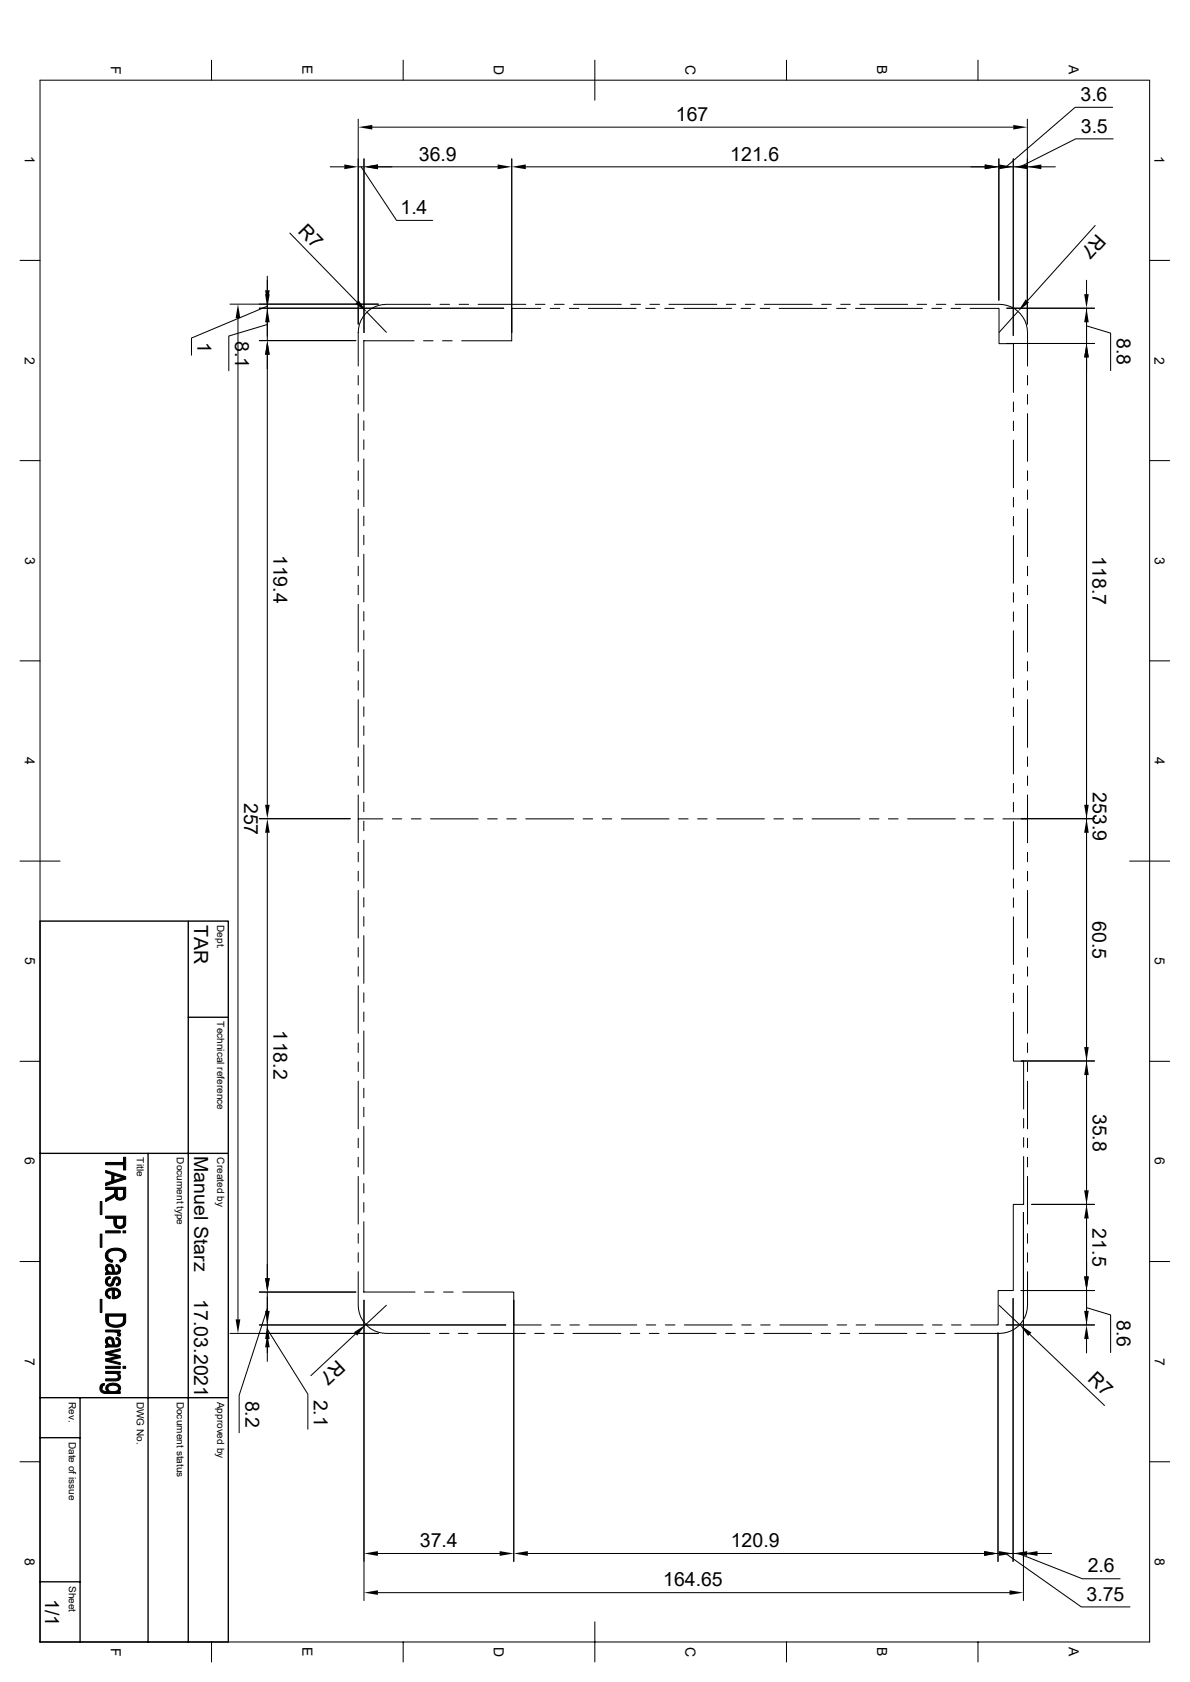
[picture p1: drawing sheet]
<svg xmlns="http://www.w3.org/2000/svg" width="297mm" height="420mm" viewBox="0 0 297 420" stroke-linecap="round" stroke-linejoin="round" font-family="sans-serif">
<g fill="none" stroke="#000" stroke-width=".25">
<path d="M52.8 15v5M100.6 15v5M148.5 15v10M196.3 15v5M244.1 15v5M10 20h276.9v390h-276.9zM89.4 29.8v51.1M90.8 39.7v43.4M92.9 31.7h160M127.7 39.7v43.4M249.3 39.7v35.3M252.9 39.7v44.1"/>
<path d="M256.4 29.8v51.1M277.7 26.8h-9.3l-17.3 14.9M277.8 34.7h-9.3l-13.9 7M72.3 58.2l16.8 17.2M82.4 41.7h3.5M89.4 41.7h1.4zM90.1 41.7l8.9 13.3h9M124.2 41.7h-29.9M131.2 41.7h114.6M245.9 41.7h3.5M249.3 41.7h3.6zM252.9 41.7h3.5z"/>
<path d="M263.4 41.7h-7M273.3 56.3l-16.9 18.8M5 65h5M57.4 75.9h37M59.4 79.5v249.9M64.7 77h61M66.7 69v4.4M66.7 75.9v1.1zM66.7 77v8zM66.7 76.5l-18.9 7.9v4.3M91.6 77.9l4.8 5.1M107.4 76h-11a7 7 0 0 0-7 7v8.4"/>
<path d="M109.8 76h2.4M114.6 76h2.4M119.3 76h11.9M133.6 76h2.4M135 77h-7.3v8.1h-12.5M137.3 77h2.4M138.4 76h2.4M142.1 77h2.4M143.2 76h11.9M146.9 77h11.8M157.4 76h2.5M161.2 77h2.3"/>
<path d="M162.2 76h2.4M165.9 77h2.4M167 76h11.9M170.7 77h11.9M181.3 76h2.3M185 77h2.3M186 76h2.4M189.7 77h2.4M190.8 76h11.9M194.5 77h11.9M205.1 76h2.4M208.8 77h2.4"/>
<path d="M209.8 76h2.4M213.5 77h2.4M214.6 76h11.9M218.3 77h11.9M228.9 76h2.4M232.6 77h2.4M233.7 76h2.4M237.4 77h2.3M238.4 76h11a7 7 0 0 1 7.1 7v8.4M242.1 77h7.2v8.8h3.6v12.2M251.3 77h21.9M254.1 77.8l-4.7 5.2"/>
<path d="M271.2 77v8.8zM271.2 70v3.4M286.9 65h5M64.7 85h24.1M66.7 80.5v3.4M66.7 81l-9.6 2.9v8.7M66.7 88.6v112.4M89.4 93.8v2.3M89.4 98.5v2.4M103.3 85.1h-12.5v17.6M105.7 85.1h2.4M110.4 85.1h2.5"/>
<path d="M251.3 85.8h21.9M256.5 93.8v2.3M256.5 98.5v2.4M271.2 81.4l6 1.8v9.3M271.2 80.5v246.8M5 115h5M89.4 103.3v11.9M89.4 117.6v2.4M90.8 105.1v2.3M90.8 109.8v2.4M90.8 114.6v11.9M252.9 100.4v2.4"/>
<path d="M252.9 105.2v2.3M252.9 109.9v11.9M256.5 103.3v11.9M256.5 117.6v2.4M286.9 115h5M89.4 122.3v2.4M89.4 127.1v11.9M90.8 128.9v2.4M90.8 133.6v2.4M90.8 138.4v11.9M252.9 124.2v2.4M252.9 128.9v2.4"/>
<path d="M252.9 133.7v11.9M256.5 122.3v2.4M256.5 127.1v11.9M89.4 141.4v2.4M89.4 146.1v2.4M89.4 150.9v11.9M90.8 152.7v2.4M90.8 157.4v2.4M252.9 148v2.4M252.9 152.8v2.4M252.9 157.5v11.9M256.5 141.4v2.4"/>
<path d="M256.5 146.1v2.4M256.5 150.9v11.9M5 165h5M89.4 165.2v2.4M89.4 170v2.3M89.4 174.7v11.9M90.8 162.2v11.9M90.8 176.5v2.4M252.9 171.8v2.4M252.9 176.6v2.3M256.5 165.2v2.4M256.5 170v2.3"/>
<path d="M256.5 174.7v11.9M286.9 165h5M89.4 189v2.4M89.4 193.8v2.3M89.4 198.5v11.9M90.8 181.3v2.3M90.8 186v11.9M252.9 181.3v12M252.9 195.6v2.4M256.5 189v2.4M256.5 193.8v2.3M256.5 198.5v11.9"/>
<path d="M5 215h10M64.7 204.4h22.7M66.7 207.9v111.3M89.4 212.8v2.4M89.4 217.6v2.4M89.4 204.5h6.1M90.8 200.3v2.4M90.8 205.1v2.3M90.8 209.8v11.9M97.9 204.5h2.4M102.7 204.5h2.4M107.4 204.5h11.9"/>
<path d="M121.7 204.5h2.4M126.5 204.5h2.4M131.2 204.5h12M145.5 204.5h2.4M150.3 204.5h2.4M155.1 204.5h11.9M169.4 204.5h2.3M174.1 204.5h2.4M178.9 204.5h11.9M193.2 204.5h2.3M198 204.5h2.3M202.7 204.5h11.9"/>
<path d="M217 204.5h2.4M221.7 204.5h2.5M226.5 204.5h11.9M240.8 204.5h2.4M245.6 204.5h2.3M250.3 204.5h6.2M252.9 200.4v2.3M252.9 205.1v11.9M252.9 219.4v2.4M254.9 204.4h18.3M256.5 212.8v2.4M256.5 217.6v2.4"/>
<path d="M281.9 215h10M89.4 222.3v11.9M89.4 236.6v2.4M90.8 224.1v2.4M90.8 228.9v2.4M90.8 233.6v11.9M252.9 224.2v2.4M252.9 228.9v11.9M256.5 222.3v11.9M256.5 236.6v2.4M89.4 241.4v2.4M89.4 246.1v11.9"/>
<path d="M90.8 247.9v2.4M90.8 252.7v2.4M90.8 257.4v11.9M252.9 252.7v12.3h2.6v11.9M252.9 243.2v2.4M252.9 248v2.4M256.5 241.4v2.4M256.5 246.1v11.9M5 265h5M89.4 260.4v2.4M89.4 265.2v2.3M89.4 270v11.9"/>
<path d="M90.8 271.7v2.4M90.8 276.5v2.3M254.9 264.9h18.3M255.5 279.3v2.3M256.5 260.4v2.4M256.5 265.2v2.3M256.5 270v11.9M286.9 265h5M89.4 284.2v2.4M89.4 289v2.4M89.4 293.8v11.8M90.8 281.3v11.9"/>
<path d="M90.8 295.5v2.4M255.5 288.8v11.9h-2.6v21.5h-3.8v8.6h-6.8M255.5 284.1v2.3M256.5 284.2v2.4M256.5 289v2.4M256.5 293.8v11.8M5 315h5M89.4 317.5v8.4a7 7 0 0 0 7 7.1h10.9M89.4 308v2.4M89.4 312.8v2.4M90.8 305.1v17.5h12.8M90.8 300.3v2.4"/>
<path d="M255.4 302.7v97M256.5 317.5v8.4a7.1 7.1 0 0 1-7.4 7.1h-10.8M256.5 308v2.4M256.5 312.8v2.4M257.5 300.7h15.7M286.9 315h5M57.4 333h37M64.7 322.6h24.1M64.7 330.8h61.5M66.7 323.9v3.4M66.7 334.3v5.6M66.7 322.6v8.2z"/>
<path d="M66.7 330.8v2.2zM66.7 326.7l-7 21.7v9.4M66.7 331.9l10.1 16.2v8.8M88.7 333.1l-11.1 10.4M90.8 324.7v75M96.4 325.9l-5.1 4.8M106 322.6h2.3M109.7 333h2.4M110.7 322.6h2.4M114.4 333h2.4M115.5 322.6h12.7v8.2h6.9M119.2 333h11.9"/>
<path d="M128.2 324.7v65.2M133.5 333h2.3M137.5 330.8h2.4M138.3 333h2.3M142.2 330.8h2.4M143 333h11.9M147 330.8h11.9M157.3 333h2.4M161.3 330.8h2.4M162.1 333h2.4M166.1 330.8h2.3M166.8 333h11.9"/>
<path d="M170.8 330.8h11.9M181.1 333h2.4M185.1 330.8h2.4M185.9 333h2.4M189.9 330.8h2.3M190.6 333h12M194.6 330.8h11.9M204.9 333h2.4M208.9 330.8h2.4M209.7 333h2.4M213.7 330.8h2.4M214.5 333h11.9"/>
<path d="M218.4 330.8h12M228.8 333h2.3M232.7 330.8h2.4M233.5 333h2.4M237.5 330.8h2.4M249.1 332.8v57.1M249.4 325.9l5.1 4.9M251.1 330.8h22.1M252.9 324.2v65.7M254.8 322.2h18.4M257 333.2l18.7 17.7M271.2 322.2v8.6z"/>
<path d="M271.2 326.5l6 1.8v9.4M271.2 334.3v3.5M5 365h5M286.9 365h5M94.3 397.7h157.7M94.3 387.9h30.4M131.7 387.9h113.9M245.9 387.9h3.4M249.1 387.9h3.8zM251 387.9l18.9 13.3h12.1M252.9 387.9h2.5zM254.2 387.9l15.9 6.3h9.5"/>
<path d="M262.5 387.9h-6.1M52.8 410v5M100.6 410v5M148.5 405v10M196.3 410v5M244.1 410v5"/>
</g>
<path d="M10 230h47v180h-47zM47 230v180M47 254h10M10 288h47M37 288v122M10 359h10M10 349h47M20 349v61M10 395h10" fill="none" stroke="#000" stroke-width=".34"/>
<g fill="#000" stroke="#000" stroke-width=".25">
<path d="M26.4 299.3l1-.5a1.36 1.36 0 0 0 1.2-1.2l.1 .9-.4 .5-1.9 1z" fill-rule="evenodd"/>
<path d="M29.2 297v1.2a.83 .83 0 0 0 .7 .9 .83 .83 0 0 0 .9-.8v1.2l-.5 .2-1-.2z" fill-rule="evenodd"/>
<path d="M26.4 290.3h4.4v-1.3h.6v3.1h-.6v-1.3h-4.4z" fill-rule="evenodd"/>
<path d="M26.4 292.3l5 1.5v.6l-3-1-.5 1.5v-1.7l-1.5-.4z" fill-rule="evenodd"/>
<path d="M26.4 295.4l1.5-.5 .5-1.5v1.4l2.4-.7 .6 .3-5 1.6z" fill-rule="evenodd"/>
<path d="M26.4 296.5h5l-.1 2.5-.5 .5v-2.5h-1.6l-.1 2.4-.4-.7-.1-1.7h-2.2z" fill-rule="evenodd"/>
<path d="M25 300h.4v3.3h-.4z" fill-rule="evenodd"/>
<path d="M25 308.1h.4v3.3h-.4z" fill-rule="evenodd"/>
<path d="M26.8 316.7v1z" fill-rule="evenodd"/>
<path d="M26.8 319l.7-.3 .1 .5-.7 .3-.1 .5z" fill-rule="evenodd"/>
<path d="M26.9 313.5a1.22 1.22 0 0 0 1.3 1.2l-.2 .5-1-.4-.2-.1z" fill-rule="evenodd"/>
<path d="M26.5 316a1.15 1.15 0 0 1 1.7 .1v1.6v-.2a1.2 1.2 0 0 0-1-1.3l-.4 .4v1a1.3 1.3 0 0 1-.3-1.6z" fill-rule="evenodd"/>
<path d="M29 315.7l.6 .2v1l-.2-.5-.5-.2z" fill-rule="evenodd"/>
<path d="M26.6 319.1l.2-.1v1a.61 .61 0 0 0 .7 .7 .61 .61 0 0 0 .5-.8 1.06 1.06 0 0 1 1.6-.9v1a.53 .53 0 0 0-.5-.7 .53 .53 0 0 0-.5 .7 1.18 1.18 0 0 1-1.7 1 1.18 1.18 0 0 1-.3-1.9z" fill-rule="evenodd"/>
<path d="M26.4 307.3h3.6v.5h-3.6z" fill-rule="evenodd"/>
<path d="M26.8 317.1l.5 .5 .9 .1v-1.6l.3 .8a.57 .57 0 0 0 .5 .8 .57 .57 0 0 0 .6-.8v-1a1.23 1.23 0 0 1 .5 1.5 1.23 1.23 0 0 1-1.4 .8h-1.7l-.6 .1v-.5l.4-.1z" fill-rule="evenodd"/>
<path d="M29.6 319a1.17 1.17 0 0 1 .4 1.2 1.17 1.17 0 0 1-.9 .9l-.1-.5 .4-.1 .2-.4z" fill-rule="evenodd"/>
<path d="M29 304.2v1a.91 .91 0 0 0 .9 1 .91 .91 0 0 0 .9-1v1.3a1.85 1.85 0 0 1-1.8 0z" fill-rule="evenodd"/>
<path d="M30.9 313.5v1.2l-.9 .4-.2-.5 .9-.5z" fill-rule="evenodd"/>
<path d="M30.7 307.3h.7v.5h-.7z" fill-rule="evenodd"/>
<path d="M26.4 303.7h5l-.1 2.3-.5 .5v-2.3h-1.8v2.3l-.6-.8v-1.5h-2z" fill-rule="evenodd"/>
<path d="M26.8 312.3l1.2-.6h1.2a1.88 1.88 0 0 1 2 .8 1.88 1.88 0 0 1-.2 2.2h-.1v-1.2a1.86 1.86 0 0 0-2.5-1.2 1.39 1.39 0 0 0-1.5 1.2l-.1 1.2a1.63 1.63 0 0 1 0-2.4z" fill-rule="evenodd"/>
<path d="M25 324.4h.4v3.3h-.4z" fill-rule="evenodd"/>
<path d="M26.8 334.9v1z" fill-rule="evenodd"/>
<path d="M26.6 322.2l.2-.2 .1 1.3 .7 .5-.1 .5a1.29 1.29 0 0 1-.9-2.1z" fill-rule="evenodd"/>
<path d="M26.6 334.1a1.13 1.13 0 0 1 1.6 .2v1.4a1.48 1.48 0 0 0-.9-1.4l-.5 .3v1.2a1.3 1.3 0 0 1-.2-1.7z" fill-rule="evenodd"/>
<path d="M26.8 322a2.75 2.75 0 0 1 2.8 0v1l-.2-.5-.9-.4v2.2h-.5v-2.2l-.9 .3-.3 .6z" fill-rule="evenodd"/>
<path d="M29 333.9l.6 .2v1.1l-.2-.6-.5-.2z" fill-rule="evenodd"/>
<path d="M26.4 332.1h3.6v.4h-.5v.7l-.5-.5-2.6-.1z" fill-rule="evenodd"/>
<path d="M26.4 337.7l3.6-.9v.5l-2.9 .6z" fill-rule="evenodd"/>
<path d="M26.4 337.7l3.6 .8v.5l-3.6-.8z" fill-rule="evenodd"/>
<path d="M26.4 339.3l2.8-.5 .8 .2-2.8 .6z" fill-rule="evenodd"/>
<path d="M28.5 322.1v1.7h.2l.8-.5 .1-1.3a1.3 1.3 0 0 1 .4 1.5 1.3 1.3 0 0 1-1.5 .8z" fill-rule="evenodd"/>
<path d="M29.5 332.5l.6 .5-.2 .7-.6-.2z" fill-rule="evenodd"/>
<path d="M26.8 335.2l.5 .5 .9 .1v-1.5l.3 .8a.57 .57 0 0 0 .5 .7 .57 .57 0 0 0 .6-.6v-1.1a1.23 1.23 0 0 1 .5 1.5 1.23 1.23 0 0 1-1.4 .7h-1.7l-.6 .2v-.5l.4-.1z" fill-rule="evenodd"/>
<path d="M27 328.6v.9a1.49 1.49 0 0 0 1.9 1.4 1.48 1.48 0 0 0 1.9-1.4v1.5l-1.5 .4-1.4-.1-.9-.4z" fill-rule="evenodd"/>
<path d="M26.4 328.1h5l-.1 2.2-.4 .6-.1-2.3h-3.8v2.3l-.5-.7z" fill-rule="evenodd"/>
<path d="M25.5 345.6l.6-.1-.1 .4-.5 .3-.1 .4z" fill-rule="evenodd"/>
<path d="M25.2 345.8l.2-.1v.9a1.04 1.04 0 0 0 1.5 .8v.5a1.42 1.42 0 0 1-1.6-.4 1.42 1.42 0 0 1-.2-1.6z" fill-rule="evenodd"/>
<path d="M29.5 342.9v.8z" fill-rule="evenodd"/>
<path d="M29.6 346.7v.8z" fill-rule="evenodd"/>
<path d="M26.4 339.3l3.6 1v.4l-3.6-.8z" fill-rule="evenodd"/>
<path d="M26.4 341.2h3.6v.5h-3.6z" fill-rule="evenodd"/>
<path d="M26.4 342.4h3.6v.5h-.5v.5l-.7-.5h-2.4z" fill-rule="evenodd"/>
<path d="M26.9 346.7a1.57 1.57 0 0 0 2.4 .5l.3-.4v.7h.4v.4h-3.1z" fill-rule="evenodd"/>
<path d="M26.4 344.3h2.8l.3-.5 .1-.9a1.05 1.05 0 0 1 .4 1.4 1.05 1.05 0 0 1-1.4 .5h-2.2z" fill-rule="evenodd"/>
<path d="M26.8 345.8a2.23 2.23 0 0 1 3.3 .7l-.1 .5-.4 .5v-.8a1.54 1.54 0 0 0-2.7 0v1.2v-.5a.95 .95 0 0 1-.1-1.6z" fill-rule="evenodd"/>
<path d="M30.7 341.2h.7v.5h-.7z" fill-rule="evenodd"/>
</g>
<g fill="#000">
<path d="M89.4 31.7l3.5-.5v1.1zM252.9 31.2l3.5 .5-3.5 .6zM85.9 41.1l3.5 .6-3.5 .5zM90.8 41.7l3.5-.6v1.1zM124.2 41.1l3.5 .6-3.5 .5zM127.7 41.7l3.5-.6v1.1zM245.8 41.1l3.5 .6-3.5 .5zM249.4 41.1l3.5 .6-3.5 .5zM252.9 41.7l3.5-.6v1.1zM256.4 41.7l3.5-.6v1.1zM59.4 75.9l.6 3.6h-1.2zM66.2 72.5h1.1l-.6 3.4z"/>
<path d="M66.2 73.4h1.1l-.6 3.6zM88.7 75.8l.8-.8 2.1 2.9zM256 74.8l.8 .7-2.7 2.3zM270.6 73.4h1.1l-.5 3.6zM66.7 77l.6 3.5h-1.1zM66.7 85l.6 3.6h-1.1zM271.2 77l.5 3.5h-1.1zM271.2 85.8l.5 3.4h-1.1zM66.2 201h1.1l-.6 3.4zM66.7 204.4l.6 3.5h-1.1zM270.6 201h1.1l-.5 3.4zM271.2 204.4l.5 3.5h-1.1z"/>
<path d="M270.6 261.5h1.1l-.5 3.4zM271.2 264.9l.5 3.5h-1.1zM270.6 297.2h1.1l-.5 3.5zM66.2 319.2h1.1l-.6 3.4zM271.2 300.7l.5 3.5h-1.1zM270.6 318.7h1.1l-.5 3.5zM58.8 329.4h1.2l-.6 3.6zM66.7 330.8l.6 3.5h-1.1zM66.2 327.3h1.1l-.6 3.5zM66.7 333l.6 3.4h-1.1zM88.3 332.7l3-2-2.1 2.8zM254.5 330.8l2.9 1.9-.8 .9z"/>
<path d="M270.6 327.3h1.1l-.5 3.5zM271.2 330.8l.5 3.5h-1.1zM90.8 397.7l3.5-.6v1.1zM90.8 387.9l3.5-.6v1.2zM124.7 387.3l3.5 .6-3.5 .6zM128.2 387.9l3.5-.6v1.2zM245.6 387.3l3.5 .6-3.5 .6zM249.3 387.3l3.6 .6-3.6 .6zM252 397.1l3.4 .6-3.4 .5zM252.9 387.9l3.5-.6v1.2zM255.4 387.9l3.6-.6v1.2z"/>
</g>
<g font-size="4.9">
<text x="269.7" y="25.2">3.6</text>
<text x="168.7" y="30.2">167</text>
<text x="269.7" y="33.1">3.5</text>
<text x="104.5" y="40.1">36.9</text>
<text x="182.2" y="40.1">121.6</text>
<text x="99.9" y="53.6">1.4</text>
<text x="74.2" y="58" transform="rotate(46 74.2 58)">R7</text>
<text x="273.7" y="58.1" transform="rotate(132 273.7 58.1)">R7</text>
<text x="49.3" y="85.4" transform="rotate(90 49.3 85.4)">1</text>
<text x="58.7" y="85.2" transform="rotate(90 58.7 85.2)">8.1</text>
<text x="278.8" y="84.5" transform="rotate(90 278.8 84.5)">8.8</text>
<text x="68.3" y="138.5" transform="rotate(90 68.3 138.5)">119.4</text>
<text x="272.7" y="138.8" transform="rotate(90 272.7 138.8)">118.7</text>
<text x="272.8" y="197.8" transform="rotate(90 272.8 197.8)">253.9</text>
<text x="61" y="200.4" transform="rotate(90 61 200.4)">257</text>
<text x="48.5" y="230.9" transform="rotate(90 48.5 230.9)">TAR</text>
<text x="272.7" y="230" transform="rotate(90 272.7 230)">60.5</text>
<text x="68.3" y="257.3" transform="rotate(90 68.3 257.3)">118.2</text>
<text x="272.8" y="278.1" transform="rotate(90 272.8 278.1)">35.8</text>
<text x="48.4" y="288.6" transform="rotate(90 48.4 288.6)">Manuel Starz</text>
<text x="272.7" y="306.7" transform="rotate(90 272.7 306.7)">21.5</text>
<text x="48.5" y="324.4" transform="rotate(90 48.5 324.4)">17.03.2021</text>
<text x="278.8" y="329.6" transform="rotate(90 278.8 329.6)">8.6</text>
<text x="84.1" y="339.4" transform="rotate(137 84.1 339.4)">R7</text>
<text x="271.3" y="344.7" transform="rotate(44 271.3 344.7)">R7</text>
<text x="61.3" y="349.7" transform="rotate(90 61.3 349.7)">8.2</text>
<text x="78.4" y="349.5" transform="rotate(90 78.4 349.5)">2.1</text>
<text x="104.8" y="386.3">37.4</text>
<text x="182.4" y="386.3">120.9</text>
<text x="271.5" y="392.6">2.6</text>
<text x="11.3" y="399.2" transform="rotate(90 11.3 399.2)">1/1</text>
<text x="165.5" y="396.1">164.65</text>
<text x="271.2" y="399.7">3.75</text>
</g>
<g font-size="3.5">
<text x="27.6" y="16.5" transform="rotate(90 27.6 16.5)">F</text>
<text x="75.5" y="16.3" transform="rotate(90 75.5 16.3)">E</text>
<text x="123.3" y="16.3" transform="rotate(90 123.3 16.3)">D</text>
<text x="171.1" y="16.3" transform="rotate(90 171.1 16.3)">C</text>
<text x="218.9" y="16.3" transform="rotate(90 218.9 16.3)">B</text>
<text x="266.8" y="16.3" transform="rotate(90 266.8 16.3)">A</text>
<text x="6.2" y="39" transform="rotate(90 6.2 39)">1</text>
<text x="288.2" y="39" transform="rotate(90 288.2 39)">1</text>
<text x="6.2" y="89" transform="rotate(90 6.2 89)">2</text>
<text x="288.2" y="89" transform="rotate(90 288.2 89)">2</text>
<text x="6.3" y="139" transform="rotate(90 6.3 139)">3</text>
<text x="288.2" y="139" transform="rotate(90 288.2 139)">3</text>
<text x="6.2" y="189" transform="rotate(90 6.2 189)">4</text>
<text x="288.2" y="189" transform="rotate(90 288.2 189)">4</text>
<text x="6.3" y="239" transform="rotate(90 6.3 239)">5</text>
<text x="288.2" y="239" transform="rotate(90 288.2 239)">5</text>
<text x="6.2" y="289" transform="rotate(90 6.2 289)">6</text>
<text x="288.2" y="289" transform="rotate(90 288.2 289)">6</text>
<text x="6.2" y="339" transform="rotate(90 6.2 339)">7</text>
<text x="288.2" y="339" transform="rotate(90 288.2 339)">7</text>
<text x="6.2" y="389" transform="rotate(90 6.2 389)">8</text>
<text x="288.2" y="389" transform="rotate(90 288.2 389)">8</text>
<text x="27.6" y="411.4" transform="rotate(90 27.6 411.4)">F</text>
<text x="75.5" y="411.3" transform="rotate(90 75.5 411.3)">E</text>
<text x="123.3" y="411.2" transform="rotate(90 123.3 411.2)">D</text>
<text x="171.1" y="411.2" transform="rotate(90 171.1 411.2)">C</text>
<text x="218.9" y="411.3" transform="rotate(90 218.9 411.3)">B</text>
<text x="266.8" y="411.3" transform="rotate(90 266.8 411.3)">A</text>
</g>
<g font-size="2.5">
<text x="54.2" y="231" transform="rotate(90 54.2 231)">Dept.</text>
<text x="54.2" y="255" transform="rotate(90 54.2 255)">Technical reference</text>
<text x="34.2" y="289" transform="rotate(90 34.2 289)">Title</text>
<text x="44.2" y="289" transform="rotate(90 44.2 289)">Document type</text>
<text x="54.2" y="289" transform="rotate(90 54.2 289)">Created by</text>
<text x="17.2" y="350" transform="rotate(90 17.2 350)">Rev.</text>
<text x="34.2" y="350" transform="rotate(90 34.2 350)">DWG No.</text>
<text x="44.2" y="350" transform="rotate(90 44.2 350)">Document status</text>
<text x="54.2" y="350" transform="rotate(90 54.2 350)">Approved by</text>
<text x="17.2" y="360" transform="rotate(90 17.2 360)">Date of issue</text>
<text x="17.2" y="396" transform="rotate(90 17.2 396)">Sheet</text>
</g>
</svg>
